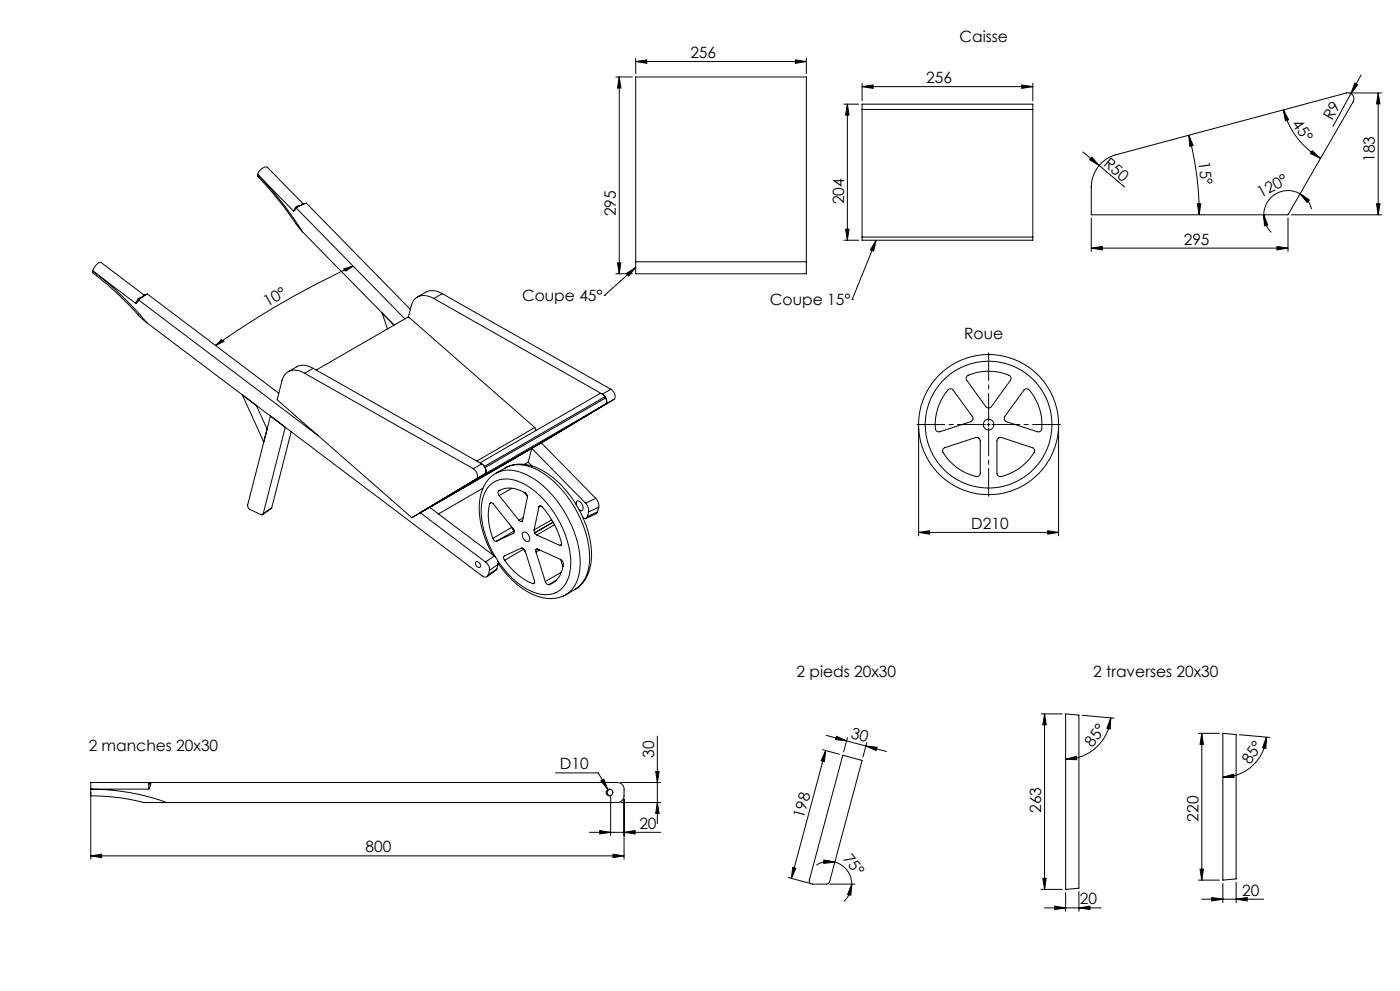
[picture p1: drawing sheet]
<svg xmlns="http://www.w3.org/2000/svg" width="420mm" height="297mm" viewBox="0 0 420 297" stroke-linecap="round" stroke-linejoin="round" font-family="sans-serif">
<g fill="none" stroke="#000" stroke-width=".3">
<path d="M190.7 18.4l3.3-.4v1zM190.7 17.5v4.6M190.7 18.4h51.2M238.6 18l3.3 .4-3.3 .6zM241.9 17.5v4.6M184.7 23.1h5M185.8 23.1l.5 3.3h-1.1zM185.8 23.1v59M190.7 23.1h51.2v59h-51.2zM253.2 31.2h4.4M254.2 31.2l.5 3.3h-1zM254.2 31.2v40.8"/>
<path d="M258.6 26l3.3-.5v1zM258.6 32.8v-1.6h51.2v1.6M258.6 25v5.2M258.6 32.8v39.2h51.2v-39.2M258.6 26h51.2M258.6 32.8h51.2M306.5 25.5l3.3 .5-3.3 .5zM309.8 25v5.2M385 32.9l1.6 3-1 .3zM385 32.9a23.8 23.8 0 0 0 11.2 14.5M404.9 27.9h9.6M405.3 28l-5.4 9.9"/>
<path d="M406.4 24.9l.9 .5-2 2.6zM408.3 22.5l-3 5.5M413.5 27.9l.5 3.2h-1zM413.5 27.9v36.5M77.3 52.3l.1 .6a110.6 110.6 0 0 1 12.2 15.2l1.1 1.4M77.3 52.3a105.1 105.1 0 0 1 13.4 17.2M77.3 52.3a2.78 2.78 0 0 1 2.9-2.1l10.8 11M77.3 52.3l10.8 11M324.9 45.5l4.8 4.1M327.5 47.1l2.2 2.5-2.8-1.7zM329.7 49.6l7.7 6.5M330 49.3l1.8-1.6 3-1.3 69.1-18.5a1.8 1.8 0 0 1 1.9 .6 1.8 1.8 0 0 1 .1 2l-19.5 33.9h-59v-8.3a10 10 0 0 1 2.6-6.8z"/>
<path d="M356.6 40.5l1.3 3.1-1 .2zM356.6 40.5a91.9 91.9 0 0 1 3.2 23.9M390 58.1l2.8 1.8-.7 .8zM390 58.1a7.3 7.3 0 0 0-10.9 6.3M390 58.1l1.3 .9 1 1.2 1.2 2.4M393.7 45.2l2.5 2.2-3.1-1.4zM88.8 62.3l-.1 .4-.6 .6M88.8 62.3l32.7 33.3M88.9 61.9l-.8 1.4M88.9 61.9l.2 .3M90.3 61.6l-1.4 .3M90.3 61.6l-1.5 .7"/>
<path d="M90.3 61.6l1.6-.7 31.2 31.8M90.7 69.5l27.5 27.9M91 61.2h.2M91 61.2l-.3-.1-.4 .5M105.9 79.7a259.1 259.1 0 0 0-41.2 23.8M185.2 78.8h1.1l-.5 3.3zM190.7 78.5h51.2M253.2 72h4.4M253.7 68.7h1l-.5 3.3zM258.6 71h51.2M262.9 72l-.8 3.2-1-.3zM262.9 72l-7.2 17.7"/>
<path d="M327.4 74.4l3.3-.5v1zM327.4 65.4v9.9M327.4 74.4h59M359.2 61.1h1l-.4 3.3zM379.1 64.4l1.2 3.1-1 .2zM379.1 64.4l.2 1.5 .5 1.5 1.6 2.2M383.1 73.9l3.3 .5-3.3 .5zM386.4 65.4v9.9M387.4 64.4h27.1M413 61.1h1l-.5 3.3zM27.8 81.2l.1 .6a108.4 108.4 0 0 1 14.8 13.8l1.4 1.1M27.8 81.2a101.1 101.1 0 0 1 16.3 15.5"/>
<path d="M27.8 81.2l.4-.9a2.34 2.34 0 0 1 2.1-1.6l13 9.7M27.8 81.2l12.9 9.7M41.5 89.5l-.8 1.4M41.5 89.5l.3 .2M41.6 89.9l-.3 .6-.6 .4M41.6 89.9l53.8 40.6M41.8 89.7l-.2 .2M42.8 89l-1.3 .5M42.8 89l-1 .7M42.8 89l1.3-1 39.5 29.9M43.1 88.4l-.3 .6M43.1 88.4h.2"/>
<path d="M43.1 88.4l.3 .1M43.3 88.4v.1M43.6 88.4l-.2 .1M44.1 96.7l100.5 75.9a1.08 1.08 0 0 0 1.9-.3M103.1 80.6l2.8-.9-2.1 1.5zM118.1 97.5l-3.5-3.7 1.6 4.8M122.5 95l-27.6 15.9M122.5 95l37.9 33.1M130.1 89.5a4.3 4.3 0 0 0-6.3 1.1l-1.3 4.4M130.1 89.5l50.5 28.5M132.7 88a5 5 0 0 0-5-.4l-2.5 1.4M132.7 88l-2.6 1.5"/>
<path d="M132.7 88l50.6 28.7M181.3 88.6h.1M184.7 82.1h5M187.9 82l2.8-1.9-2.1 2.6zM190.7 80.1l-9.4 8.5M255.7 89.7h.1M64.7 103.5l1.7-1.7 .8 .5zM91.4 111.9a4.2 4.2 0 0 0-6.8 2.1l-1.5 5.8 40.4 35.3M91.4 111.9l50.6 28.6M93.9 110.4a5 5 0 0 0-4.9-.5l-2.5 1.5M93.9 110.4l-2.5 1.5M93.9 110.4l50.6 28.6"/>
<path d="M180.8 118.2a2.15 2.15 0 0 1 .8 2.9M181.5 118.9l-36.2 20.9-.9-.9M181.5 118.9a1.4 1.4 0 0 0-1.6-.9l-35.9 20.7M181.5 118.9l.2 .4M181.7 119.3l-36.2 20.9a1.49 1.49 0 0 1 0 1.8M181.7 119.3a1.34 1.34 0 0 1 0 1.8M183.3 116.7a2.18 2.18 0 0 1 .9 3M183.3 116.7l-2.6 1.4M184.2 119.7l-2.6 1.4M184.2 119.7l-21.9 13.1M284.4 116.9a.97 .97 0 0 1 1.6 0l5.7 7.9a1.08 1.08 0 0 1-.5 1.6l-9.3 3a1.01 1.01 0 0 1-1.3-.9 16 16 0 0 1 3.8-11.6zM290.3 112.6a15.3 15.3 0 0 1 12.8 .1l.2 .6-.2 .7-5.7 7.8a1.06 1.06 0 0 1-1.7 0l-5.8-8v-.7z"/>
<path d="M307.2 116.9a1.01 1.01 0 0 1 1.6 0 15.3 15.3 0 0 1 3.6 12l-.5 .5h-.7l-9.2-3a1.14 1.14 0 0 1-.6-1.6zM80.1 128.6l-3.2-7.1-4.2-3.1 6.4 14.1M81.1 124.7l4.5 3.4-6.7 26-.7 .1-3.1-1.5a1.48 1.48 0 0 1-.8-1.4zM87.3 129.4l-5.8 22.7M144.5 139a2.2 2.2 0 0 1 1 3.1M144.5 139l-2.5 1.5M158.5 138.5l1-4.1 16.2 16.4M158.5 138.5l1.2 1.2M158.5 138.5l-1.2 .7M160.4 128.1l-17.3 10.1M160.4 128.1l.4 .9M162.3 132.8l-36.2 20.9"/>
<path d="M162.4 132.7l16.3 16.7M164.8 131.3l-2.5 1.5M181.7 121.1l-36.2 20.9M181.7 121.1l-19.4 11.7M275.6 128.3v32.3M283.1 134.4l9.6-3.3a1.07 1.07 0 0 1 1.4 1v9.7a.99 .99 0 0 1-1.3 1 15.4 15.4 0 0 1-10-7.6zM291.8 125.7h.1M293.6 131.3h.1M296.1 127.2h1M296.6 126.7v1.1M299.3 131.5l.7-.4h.4l9.3 3.1a.99 .99 0 0 1 .5 1.4 15.6 15.6 0 0 1-10.3 7.2l-.8-.7v-10.1zM317.6 128.3v32.3"/>
<path d="M81.5 152.1l-2.7 2.1M81.5 152.1l-2.5 1.9M126.1 153.7l-2.6 1.4M126.1 153.7l19.6 14.7M128.9 152l19.4 14.6M142 140.5a2.28 2.28 0 0 1 .9 3l2.6-1.4M144.9 146.3l-13.3 7.7M145.5 142.1l-19.4 11.6M145.5 142l-22 13.1M147 150.9a.55 .55 0 0 1 .5-.3 .55 .55 0 0 1 .5 .4l5.9 7.4a1.04 1.04 0 0 1 .2 1.4M147 150.9a16.7 16.7 0 0 0 .8 10.5M147.4 150.6l-.4 .3"/>
<path d="M148.7 141.9a10 10 0 0 1 10 .8 32.7 32.7 0 0 1 15.4 25.4 11.5 11.5 0 0 1-3.8 9.7l-.6 .5 2.8-1.7M148.7 141.9a11.2 11.2 0 0 0-4.9 10.5 29.1 29.1 0 0 0 4 13.9M149.6 147.1a.99 .99 0 0 0 .2 1.4M149.6 147.1a7.5 7.5 0 0 1 8.5 1.2l.2 .6-1.5 7.2-.4 .2M149.8 148.5l5.9 7.4M150 146.9l-.4 .2M151.5 140.3a11.6 11.6 0 0 1 12.2 1.3 31.5 31.5 0 0 1 13.7 25.8 10.8 10.8 0 0 1-4.9 9.2M151.5 140.3a10.6 10.6 0 0 1 10.9 1.2 32.5 32.5 0 0 1 14.4 26.9 10.1 10.1 0 0 1-4.3 8.2M151.5 140.3l-2.8 1.6M153.4 157.7l.1 .4M153.5 158.1l.7 .8M153.5 158.1l-5.7 3.3"/>
<path d="M153.5 146.3l-3.7 2.2M154.1 159.8l-5.2 2.4M154.1 159.8h.1M154.3 159.1l-5.4 3.1M155.7 155.9l.7 .4M156.4 156.3h.1M156.7 156.1l-.3 .2M156.8 159.7a1.41 1.41 0 0 1 2 1.2 .92 .92 0 0 1-.3 1.4 .92 .92 0 0 1-1.3-.7l-.5-1.2zM157 155.2l-1.3 .7M157.2 147.5l1 1.3M160.2 158.8l.2 .9M160.4 159.7h.1"/>
<path d="M160.4 159.7l.6 .6M161.7 151.9a.53 .53 0 0 1 .5-.3 .53 .53 0 0 1 .5 .3 23.5 23.5 0 0 1 5.8 11.4l-.2 .2-.4-.1M161.7 151.9l-1.5 6.9M162.2 151.6l-.5 .3M165.5 155.8l-5.3 3M165.9 156.5l-5.5 3.2M166.3 157.3l-5.3 3M172.9 151.4a.81 .81 0 0 1 .3-1.3 .81 .81 0 0 1 1.1 .6l.2 .2a1.28 1.28 0 0 1-.2 2.2l-.6-.3M175.7 150.8a3 3 0 0 1 .9 2.6M176.2 154.8l-.6 .6-.7-.2M176.6 153.4l-.4 1.4M178.7 149.4a3.2 3.2 0 0 1 .9 2.6"/>
<path d="M178.7 149.4l-3 1.4M179.2 153.4l-.3 .5-3.1 1.5M179.2 153.4l-3 1.4M179.6 152l-3 1.4M179.6 152l-.4 1.4M275.6 159.6l3.3-.5v1zM275.6 159.6h42M314.3 159.1l3.3 .5-3.3 .5zM142.7 168.4a1.05 1.05 0 0 1 1.2 .4 1.05 1.05 0 0 1 0 1.3 1.26 1.26 0 0 1-1.2-1.7zM145.7 168.4a2.83 2.83 0 0 1 1.1 2.6M146.8 171l-.3 1.3M147.8 161.4a1.04 1.04 0 0 0 1.1 .8"/>
<path d="M148.3 166.6a2.91 2.91 0 0 1 1.1 2.5M148.3 166.6l-2.6 1.8M148.7 167a24.4 24.4 0 0 1-3.9-17.6 7.3 7.3 0 0 1 10.2-5.3 26 26 0 0 1 13.7 14 20.9 20.9 0 0 1 1.7 15.4 7.2 7.2 0 0 1-10.2 4 23.8 23.8 0 0 1-10.9-9.5M149 170.5l-.2 .5-2.7 1.8M149 170.5l-2.5 1.8M149.4 168.8a24 24 0 0 0 13.5 10.4 9.5 9.5 0 0 0 6.8-.9M149.4 169.1l-2.6 1.9M149.4 169.1l-.4 1.4M151.4 167.9a.88 .88 0 0 1-.1-1.3l5.2-2.4a1.17 1.17 0 0 1 1.1 1l2.7 8.9a.51 .51 0 0 1 .1 .6 .51 .51 0 0 1-.6 .2M151.4 167.9a19.5 19.5 0 0 0 8.4 7M156.8 164.3l.2 .3M157 164.6l-5.6 3.3"/>
<path d="M157 164.6l.7 .9M160.4 174.6l-.6 .3M160.8 165.4l2.8 8.9M160.8 164.7v.7M160.9 164.7l.4-.2 6.9 3.2M160.9 164.7h-.1M161 160.3l6.9 3.1M161.1 164.5l-.2 .2M161.1 164.5l-.3 .2M161.9 164.8l-1.1 .6M163.6 174.3a1.15 1.15 0 0 0 1 .9M166.8 174l-2.2 1.2"/>
<path d="M168.2 167.7l.7 2.2M168.2 167.7l.4 .3a2.2 2.2 0 0 1 .1 2.7 6.2 6.2 0 0 1-4.1 4.5M168.4 171.5l-4.8 2.8M168.5 163.1l-.6 .3M312.3 214h6.4M313.4 214v52.6M313.4 214l.5 3.2h-1.1zM319.7 214l4 .3v51.9l-4 .4zM324.7 214.4l9.5 .8M333.2 215.1l-.1 3.4-1-.2zM333.2 215.1a13.7 13.7 0 0 1-13.5 12.5M359.5 219.8h6.4"/>
<path d="M360.5 219.8v44M360.5 219.8l.5 3.3h-1zM366.9 219.8l3.9 .3v43.3l-3.9 .4zM27.2 237.5v20M27.2 236.5v2a75.1 75.1 0 0 1 16.5 2h6.3M27.2 236.5a67.2 67.2 0 0 1 22.8 4M27.2 236.5v-2h158a1.99 1.99 0 0 1 2 2v2a2.05 2.05 0 0 1-2 2h-135.2M27.2 236.5h17.4M44.6 235v1.5M45.2 234.5l-.1 .9-.5 1.1M45.2 234.5l-.6 .5M166.7 231.6h12.8l2.9 5"/>
<path d="M180.3 234l.9-.5 1.2 3.1zM183 236.5a1.01 1.01 0 0 0-.8 1 1.01 1.01 0 0 0 .8 1M183.2 238.5v11.9M186.2 234.5h12M187.2 239.5v18M196.7 231.2h1l-.5 3.3zM197.2 220.6v26.3M246.7 224.7l5.1 1.4M247.7 225l-10.3 38.3M247.7 225l-.4 3.3-1-.3zM247.9 220.4l6.1 1.6M250.9 220.7l3.1 1.3-3.4-.4z"/>
<path d="M252.8 226.3l5.8 1.6-9.7 36.3-.4 .6-.6 .2h-4.1a1.01 1.01 0 0 1-1-1.3zM254 222l11.9 3.2M254.2 221l-1.1 4.4M259.8 223.6l3.3 .3-.3 1zM260 222.6l-1.1 4.3M319.7 227.6l3.2-.9 .1 1zM366.9 232.9l3.2-.9 .1 1zM371.9 220.2l9.1 .8M379.9 220.9l-.1 3.4-1-.3zM379.9 220.9a13.1 13.1 0 0 1-13 12M27.2 256.5l3.3-.5v1zM27.2 256.5h160"/>
<path d="M176.8 249.4h21.5M179.9 248.9l3.3 .5-3.3 .5zM183.9 256l3.3 .5-3.3 .5zM186.2 240.5h12M187.2 249.4l3.3-.5v1zM197.2 240.5l.5 3.3h-1zM237.8 259.9l1 .3-1.4 3.1zM247.2 257.7l3.2 .7-3.3 .4zM250.4 258.4a6.8 6.8 0 0 1 5.1 6.6M250.4 258.4l-2.6-.2-1.9 .5-1 .6M236.5 263l6.3 1.7M248.9 265h7.6"/>
<path d="M255.5 265l-.2 3.3-1-.2zM255.5 265l-.5 2.6-1 1.7-.8 .8M312.3 266.6h6.4M312.8 263.2h1.1l-.5 3.4zM313.3 272.1h17.1M316.4 271.6l3.3 .5-3.3 .5zM319.7 267.5v5.6M323.7 272.1l3.3-.5v1zM323.7 267.2v5.9M359.5 263.8h6.4M360 260.5h1l-.5 3.3zM360.5 269.5h18.6"/>
<path d="M363.5 269l3.4 .5-3.4 .5zM366.9 264.8v5.7M370.8 269.5l3.4-.5v1zM370.8 264.4v6.1"/>
<circle cx="296.6" cy="127.3" r="1.6"/>
<circle cx="296.6" cy="127.3" r="19"/>
<circle cx="296.6" cy="127.3" r="21"/>
<circle cx="182.9" cy="237.5" r="1"/>
</g>
<path d="M295.6 127.2h-20.5M296.6 126.2v-20.5M296.6 128.2v20.5M297.6 127.2h20.5" fill="none" stroke="#000" stroke-width=".3" stroke-dasharray="30.5 1.3 1.3 1.3" stroke-dashoffset="22.1"/>
<g fill="#000">
<path d="M406.4 24.9l.9 .5-2 2.6zM327.5 47.1l2.2 2.5-2.8-1.7z"/>
<path d="M190.7 18.4l3.3-.4v1zM238.6 18l3.3 .4-3.3 .6z"/>
<path d="M254.2 31.2l.5 3.3h-1zM253.7 68.7h1l-.5 3.3z"/>
<path d="M258.6 26l3.3-.5v1zM306.5 25.5l3.3 .5-3.3 .5z"/>
<path d="M385 32.9l1.6 3-1 .3zM393.7 45.2l2.5 2.2-3.1-1.4z"/>
<path d="M390 58.1l2.8 1.8-.7 .8zM379.1 64.4l1.2 3.1-1 .2z"/>
<path d="M103.1 80.6l2.8-.9-2.1 1.5zM64.7 103.5l1.7-1.7 .8 .5z"/>
<path d="M327.4 74.4l3.3-.5v1zM383.1 73.9l3.3 .5-3.3 .5z"/>
<path d="M359.2 61.1h1l-.4 3.3zM356.6 40.5l1.3 3.1-1 .2z"/>
<path d="M185.2 78.8h1.1l-.5 3.3zM185.8 23.1l.5 3.3h-1.1z"/>
<path d="M187.9 82l2.8-1.9-2.1 2.6zM262.9 72l-.8 3.2-1-.3z"/>
<path d="M313.4 214l.5 3.2h-1.1zM312.8 263.2h1.1l-.5 3.4z"/>
<path d="M360.5 219.8l.5 3.3h-1zM360 260.5h1l-.5 3.3z"/>
<path d="M180.3 234l2.1 2.6-1.2-3.1zM275.6 159.6l3.3-.5v1zM314.3 159.1l3.3 .5-3.3 .5z"/>
<path d="M250.9 220.7l3.1 1.3-3.4-.4zM259.8 223.6l3.3 .3-.3 1z"/>
<path d="M319.7 227.6l3.2-.9 .1 1zM333.2 215.1l-.1 3.4-1-.2z"/>
<path d="M366.9 232.9l3.2-.9 .1 1zM379.9 220.9l-.1 3.4-1-.3z"/>
<path d="M27.2 256.5l3.3-.5v1zM183.9 256l3.3 .5-3.3 .5zM179.9 248.9l3.3 .5-3.3 .5zM187.2 249.4l3.3-.5v1z"/>
<path d="M197.2 240.5l.5 3.3h-1zM196.7 231.2h1l-.5 3.3zM413 61.1h1l-.5 3.3zM413.5 27.9l.5 3.2h-1z"/>
<path d="M237.8 259.9l1 .3-1.4 3.1zM247.7 225l-.4 3.3-1-.3z"/>
<path d="M255.5 265l-.2 3.3-1-.2zM247.2 257.7l3.2 .7-3.3 .4z"/>
<path d="M316.4 271.6l3.3 .5-3.3 .5zM323.7 272.1l3.3-.5v1z"/>
<path d="M363.5 269l3.4 .5-3.4 .5zM370.8 269.5l3.4-.5v1z"/>
</g>
<g font-size="4.7">
<text x="207.1" y="17.4">256</text>
<text x="287.8" y="12.7">Caisse</text>
<text x="277.9" y="24.9">256</text>
<text x="387.4" y="37.1" transform="rotate(55 387.4 37.1)">45°</text>
<text x="399.7" y="36.3" transform="rotate(-60 399.7 36.3)">R9</text>
<text x="330.8" y="49.5" transform="rotate(40 330.8 49.5)">R50</text>
<text x="359.5" y="48.7" transform="rotate(82 359.5 48.7)">15°</text>
<text x="412.5" y="48.5" transform="rotate(-90 412.5 48.5)">183</text>
<text x="378.3" y="59.3" transform="rotate(-28 378.3 59.3)">120°</text>
<text x="184.8" y="64.9" transform="rotate(-90 184.8 64.9)">295</text>
<text x="253.2" y="61.2" transform="rotate(-90 253.2 61.2)">204</text>
<text x="355.1" y="73.3">295</text>
<text x="80.2" y="92.1" transform="rotate(-30 80.2 92.1)">10°</text>
<text x="156.6" y="90.3">Coupe 45°</text>
<text x="231" y="91.4">Coupe 15°</text>
<text x="289.2" y="101.5">Roue</text>
<text x="291.4" y="158.5">D210</text>
<text x="238.9" y="202.9">2 pieds 20x30</text>
<text x="327.9" y="202.9">2 traverses 20x30</text>
<text x="255" y="221.2" transform="rotate(15 255 221.2)">30</text>
<text x="26.6" y="225.1">2 manches 20x30</text>
<text x="196.2" y="227.1" transform="rotate(-90 196.2 227.1)">30</text>
<text x="327.8" y="224.2" transform="rotate(-54 327.8 224.2)">85°</text>
<text x="168" y="230.6">D10</text>
<text x="375" y="229.4" transform="rotate(-56 375 229.4)">85°</text>
<text x="241.2" y="245.5" transform="rotate(-75 241.2 245.5)">198</text>
<text x="312.4" y="243.6" transform="rotate(-90 312.4 243.6)">263</text>
<text x="191.8" y="248.4">20</text>
<text x="359.5" y="246.3" transform="rotate(-90 359.5 246.3)">220</text>
<text x="109.7" y="255.5">800</text>
<text x="252.7" y="257.3" transform="rotate(52 252.7 257.3)">75°</text>
<text x="372.6" y="268.5">20</text>
<text x="323.9" y="271.1">20</text>
</g>
</svg>
